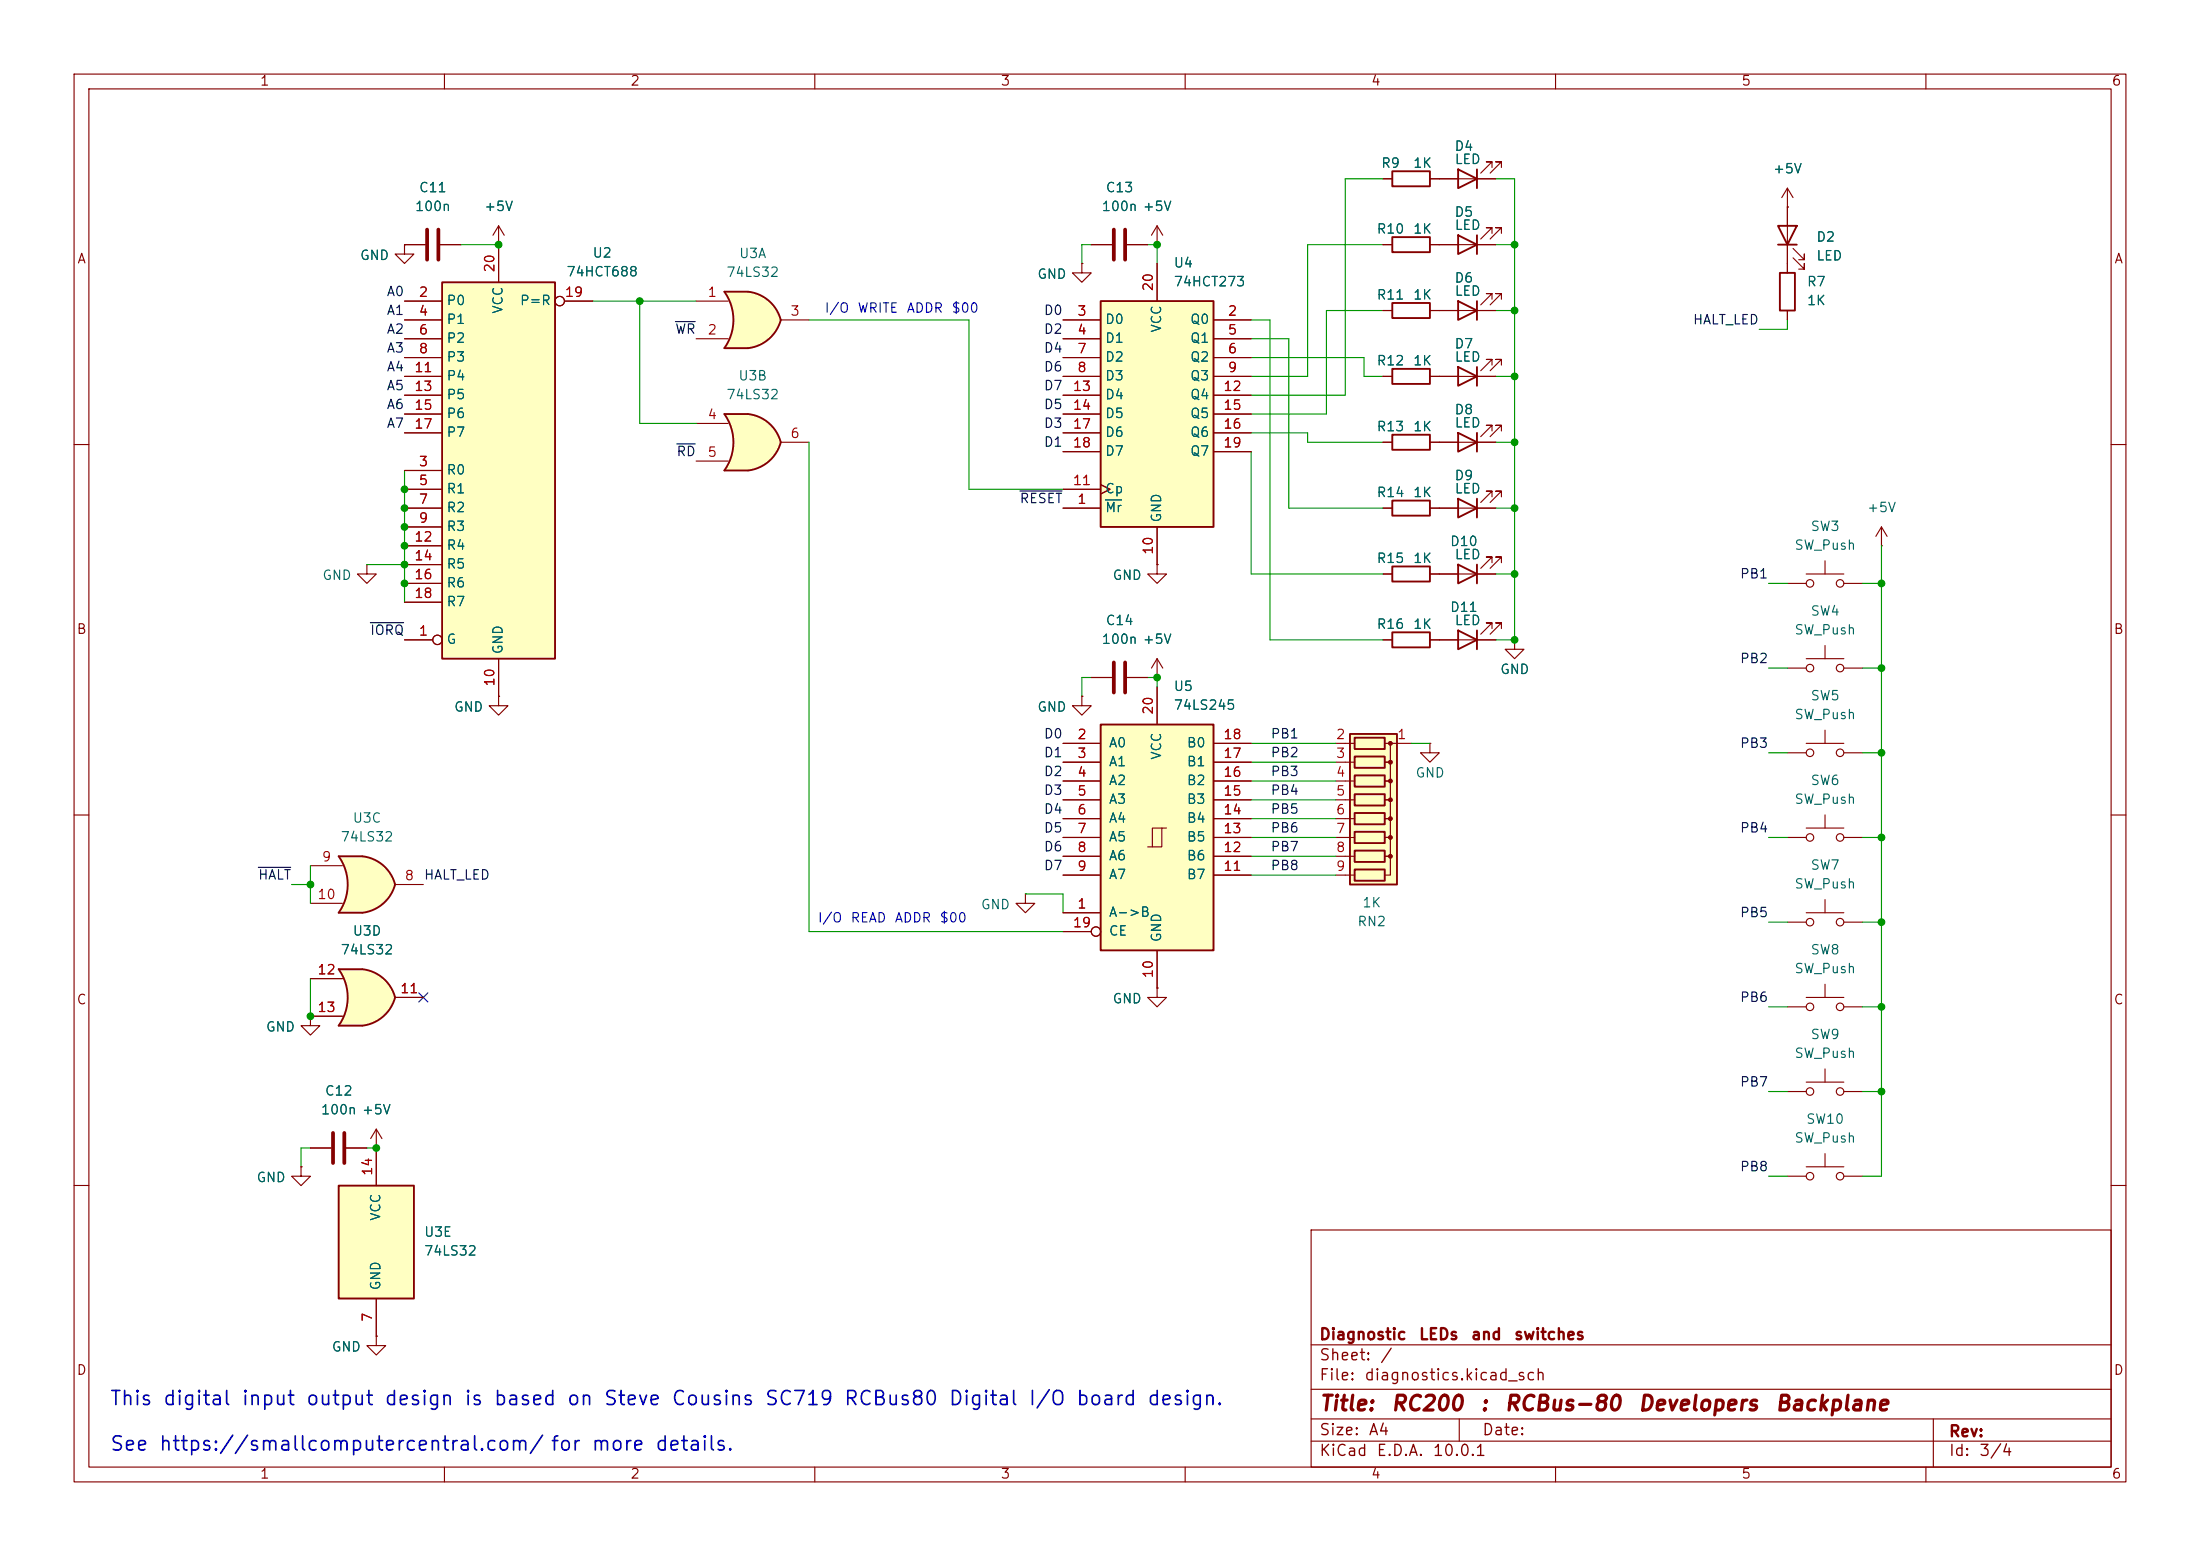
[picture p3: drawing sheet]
<svg xmlns="http://www.w3.org/2000/svg" width="297mm" height="210mm" viewBox="0 0 297 210" stroke-linecap="round" stroke-linejoin="round" font-family="sans-serif">
<g fill="none" stroke="#840000" stroke-width=".15">
<path d="M10 10h277v190h-277zM12 12h273v186h-273zM60 10v2M110 10v2M160 10v2M210 10v2M260 10v2M10 60h2M285 60h2M10 110h2M285 110h2M10 160h2"/>
<path d="M177 166h108v32h-108zM285 160h2M60 198v2M110 198v2M160 198v2M177 194.5h108M177 191.5h108M177 187.5h108M177 181.5h108M197 191.5v3M210 198v2M260 198v2"/>
<path d="M261 191.5v6.5"/>
</g>
<path d="M182.2 99.1h6.4v20.3h-6.4z" fill="#ffffc2"/>
<path d="M240.3 36.8h2v5.1h-2zM182.2 99.1h6.4v20.3h-6.4zM182.9 99.6h4v1.5h-4zM182.9 102.1h4v1.5h-4zM182.9 104.6h4v1.6h-4zM182.9 107.2h4v1.5h-4zM182.9 109.7h4v1.6h-4zM182.9 112.3h4v1.5h-4zM182.9 114.8h4v1.5h-4zM182.9 117.3h4v1.6h-4z" fill="none" stroke="#840000" stroke-width=".25"/>
<g fill="#840000" stroke="#840000" stroke-width=".15">
<circle cx="187.7" cy="100.3" r=".25"/>
<circle cx="187.7" cy="102.9" r=".25"/>
<circle cx="187.7" cy="105.4" r=".25"/>
<circle cx="187.7" cy="107.9" r=".25"/>
<circle cx="187.7" cy="110.5" r=".25"/>
<circle cx="187.7" cy="113" r=".25"/>
<circle cx="187.7" cy="115.6" r=".25"/>
</g>
<path d="M241.3 35.6v1.2M241.3 41.9v1.3M180.3 100.3h2.6M180.3 102.9h2.6M180.3 105.4h2.6M180.3 108h2.6M180.3 110.5h2.6M180.3 113h2.6M180.3 115.6h2.6M180.3 118.1h2.6M186.9 100.3h.8v2.6h-.8h.8v2.5h-.8h.8v2.6h-.8h.8v2.5h-.8h.8v2.5h-.8h.8v2.6h-.8h.8v2.5h-.8M188 100.3h2.5" fill="none" stroke="#840000" stroke-width=".15"/>
<path d="M45.7 130.8h3.2M45.7 138.4h3.2" fill="none" stroke="#ffffc2" stroke-width=".14"/>
<g fill="#ffffc2" stroke="#ffffc2" stroke-width=".14">
<path d="M48.3 133.3l5 1.3a5.2 5.2 0 0 1-4.4 3.8z"/>
<path d="M48.9 130.8a5.1 5.1 0 0 1 4.4 3.8l-4.9 1.3z"/>
</g>
<path d="M45.7 130.8h3.2v7.6h-3.2a6.7 6.7 0 0 0 0-7.6z" fill="#ffffc2"/>
<path d="M188 23.1h5v2h-5zM188 67.6h5v2h-5zM196.8 76.2l2.6 1.3-2.6 1.2zM199.4 76.2v2.5M45.7 130.8h3.2a5.1 5.1 0 0 1 4.4 3.8 5.2 5.2 0 0 1-4.4 3.8h-3.2a6.6 6.6 0 0 0 0-7.6z" fill="none" stroke="#840000" stroke-width=".25"/>
<g fill="none" stroke="#840000" stroke-width=".15">
<path d="M186.7 24.1h1.3M193 24.1h1.3M49.5 76.2v1.3h1.3l-1.3 1.2-1.2-1.2h1.2M49.5 76.2h.1M186.7 68.6h1.3M193 68.6h1.3M194.3 77.5h7.6M201.4 75.9v-.7h-.7h.7l-1.5 1.5M202.7 75.9v-.7h-.8h.8l-1.5 1.5M241.3 78.7h2.5M243.8 77.5h5.1M246.4 75.7v1.8"/>
<path d="M248.9 78.7h2.6M254 73.7h.1M254 71.1l-.8 1.3M254 71.1l.8 1.3M254 71.1v2.6M246.4 98.6v1.7M241.3 101.6h2.5M243.8 100.3h5.1M248.9 101.6h2.6M41.9 137.2v1.2h1.3l-1.3 1.3-1.3-1.3h1.3M41.9 137.2h.1M41.9 132.1h4.3"/>
<path d="M41.9 137.2h4.3M53.3 134.6h3.8M241.3 135.9h2.5M243.8 134.6h5.1M246.4 132.8v1.8M248.9 135.9h2.6M41.9 154.9h2.8M46.7 154.9h2.8M50.8 154.9h.1M50.8 152.4l-.8 1.3M50.8 152.4l.8 1.3M50.8 152.4v2.5"/>
<path d="M50.8 180.3v1.3h1.3l-1.3 1.3-1.3-1.3h1.3M50.8 180.3h.1"/>
<circle cx="244.3" cy="78.7" r=".51"/>
<circle cx="248.4" cy="78.7" r=".51"/>
<circle cx="244.3" cy="101.6" r=".51"/>
<circle cx="248.4" cy="101.6" r=".51"/>
<circle cx="244.3" cy="135.9" r=".51"/>
<circle cx="248.4" cy="135.9" r=".51"/>
</g>
<path d="M45 152.9v4.1M46.5 152.9v4.1" fill="none" stroke="#840000" stroke-width=".51"/>
<path d="M97.8 39.4h3.2M97.8 47h3.2" fill="none" stroke="#ffffc2" stroke-width=".14"/>
<g fill="#ffffc2" stroke="#ffffc2" stroke-width=".14">
<path d="M100.4 41.8l5 1.4a5.2 5.2 0 0 1-4.4 3.8z"/>
<path d="M101 39.4a5.1 5.1 0 0 1 4.4 3.8l-5 1.3z"/>
</g>
<path d="M97.8 39.4h3.2v7.6h-3.2a6.7 6.7 0 0 0 0-7.6z" fill="#ffffc2"/>
<path d="M97.8 39.4h3.2a5.1 5.1 0 0 1 4.4 3.8 5.2 5.2 0 0 1-4.4 3.8h-3.2a6.6 6.6 0 0 0 0-7.6z" fill="none" stroke="#840000" stroke-width=".25"/>
<path d="M94 40.6h4.3M94 45.7h4.3M105.4 43.2h3.8" fill="none" stroke="#840000" stroke-width=".15"/>
<path d="M45.7 160h10.2v15.3h-10.2z" fill="#ffffc2"/>
<path d="M45.7 160h10.2v15.3h-10.2z" fill="none" stroke="#840000" stroke-width=".25"/>
<path d="M40.6 157.5v1.3h1.3l-1.3 1.2-1.2-1.2h1.2M40.6 157.5h.1M50.8 154.9v5.1M50.8 175.3v5" fill="none" stroke="#840000" stroke-width=".15"/>
<path d="M148.6 97.8h15.2v30.5h-15.2z" fill="#ffffc2"/>
<g fill="none" stroke="#840000" stroke-width=".15">
<path d="M156.2 92.7v5.1M143.5 100.3h5.1M143.5 102.9h5.1M143.5 105.4h5.1M143.5 108h5.1M143.5 110.5h5.1M143.5 113h5.1M143.5 115.6h5.1M143.5 118.1h5.1M156.8 111.8h-1.2v2.5M157.5 111.8h-.7v2.5h-1.9M163.8 100.3h5.1"/>
<path d="M163.8 102.9h5.1M163.8 105.4h5.1M163.8 108h5.1M163.8 110.5h5.1M163.8 113h5.1M163.8 115.6h5.1M163.8 118.1h5.1M143.5 123.2h5.1M143.5 125.7h3.8M156.2 128.3v5.1"/>
<circle cx="148" cy="125.7" r=".63"/>
</g>
<path d="M148.6 97.8h15.2v30.5h-15.2z" fill="none" stroke="#840000" stroke-width=".25"/>
<path d="M148.6 40.6h15.2v30.5h-15.2z" fill="#ffffc2"/>
<path d="M148.6 40.6h15.2v30.5h-15.2z" fill="none" stroke="#840000" stroke-width=".25"/>
<g fill="none" stroke="#840000" stroke-width=".15">
<path d="M156.2 35.6v5M143.5 43.2h5.1M143.5 45.7h5.1M143.5 48.3h5.1M143.5 50.8h5.1M143.5 53.3h5.1M143.5 55.9h5.1M143.5 58.4h5.1M163.8 43.2h5.1M163.8 45.7h5.1M163.8 48.3h5.1M163.8 50.8h5.1"/>
<path d="M163.8 53.3h5.1M163.8 55.9h5.1M163.8 58.4h5.1M143.5 68.6h5.1M143.5 66h5.1M143.5 61h5.1M148.6 65.4l1.3 .6-1.3 .7M156.2 71.1v5.1M163.8 61h5.1"/>
</g>
<path d="M149.2 67.5h2.2" fill="none" stroke="#006464" stroke-width=".15"/>
<path d="M97.8 55.9h3.2M97.8 63.5h3.2" fill="none" stroke="#ffffc2" stroke-width=".14"/>
<g fill="#ffffc2" stroke="#ffffc2" stroke-width=".14">
<path d="M100.4 58.3l5 1.4a5.2 5.2 0 0 1-4.4 3.8z"/>
<path d="M101 55.9a5.1 5.1 0 0 1 4.4 3.8l-5 1.3z"/>
</g>
<path d="M97.8 55.9h3.2v7.6h-3.2a6.7 6.7 0 0 0 0-7.6z" fill="#ffffc2"/>
<path d="M196.8 58.4l2.6 1.3-2.6 1.3zM199.4 58.4v2.6M101 63.5h-3.2a6.6 6.6 0 0 0 0-7.6h3.2a5.1 5.1 0 0 1 4.4 3.8 5.2 5.2 0 0 1-4.4 3.8M188 76.5h5v2h-5zM196.8 67.3l2.6 1.3-2.6 1.3zM199.4 67.3v2.6" fill="none" stroke="#840000" stroke-width=".25"/>
<g fill="none" stroke="#840000" stroke-width=".15">
<path d="M94 57.2h4.3M105.4 59.7h3.8M194.3 59.7h7.6M201.4 58.2v-.8h-.7h.7l-1.5 1.5M202.7 58.2v-.8h-.8h.8l-1.5 1.5M94 62.2h4.3M186.7 77.5h1.3M193 77.5h1.3M194.3 68.6h7.6M201.4 67.1v-.8h-.7h.7l-1.5 1.5M202.7 67.1v-.8h-.8h.8l-1.5 1.5M138.4 120.7v1.2h1.3l-1.3 1.3-1.2-1.3h1.2"/>
<path d="M138.4 120.7h.1M156.2 133.4v1.2h1.3l-1.3 1.3-1.3-1.3h1.3M156.2 133.4h.1"/>
</g>
<path d="M45.7 115.6h3.2M45.7 123.2h3.2" fill="none" stroke="#ffffc2" stroke-width=".14"/>
<g fill="#ffffc2" stroke="#ffffc2" stroke-width=".14">
<path d="M48.3 118l5 1.4a5.2 5.2 0 0 1-4.4 3.8z"/>
<path d="M48.9 115.6a5.1 5.1 0 0 1 4.4 3.8l-4.9 1.3z"/>
</g>
<path d="M45.7 115.6h3.2v7.6h-3.2a6.7 6.7 0 0 0 0-7.6z" fill="#ffffc2"/>
<path d="M188 32h5v2h-5zM196.8 31.8l2.6 1.2-2.6 1.3zM199.4 31.8v2.5M188 49.8h5v2h-5zM188 40.9h5v2h-5zM188 58.7h5v2h-5zM196.8 49.5l2.6 1.3-2.6 1.3zM196.8 40.6l2.6 1.3-2.6 1.3zM199.4 40.6v2.6M199.4 49.5v2.6M45.7 115.6h3.2a5.1 5.1 0 0 1 4.4 3.8 5.2 5.2 0 0 1-4.4 3.8h-3.2a6.6 6.6 0 0 0 0-7.6z" fill="none" stroke="#840000" stroke-width=".25"/>
<g fill="none" stroke="#840000" stroke-width=".15">
<path d="M147.3 33h2.8M152.1 33h2.8M186.7 33h1.3M193 33h8.9M201.4 31.5v-.8h-.7h.7l-1.5 1.6M202.7 31.5v-.8h-.8h.8l-1.5 1.6M186.7 50.8h1.3M186.7 41.9h1.3M186.7 59.7h1.3M193 50.8h8.9M193 41.9h8.9M193 59.7h1.3"/>
<path d="M201.4 49.3v-.8h-.7h.7l-1.5 1.5M201.4 40.4v-.8h-.7h.7l-1.5 1.5M202.7 49.3v-.8h-.8h.8l-1.5 1.5M202.7 40.4v-.8h-.8h.8l-1.5 1.5M241.3 90.2h2.5M243.8 88.9h5.1M246.4 87.1v1.8M248.9 90.2h2.6M41.9 116.8h4.3M53.3 119.4h3.8M241.3 113h2.5M243.8 111.8h5.1"/>
<path d="M246.4 110v1.8M248.9 113h2.6M41.9 121.9h4.3M241.3 124.5h2.5M243.8 123.2h5.1M246.4 121.4v1.8M248.9 124.5h2.6M241.3 158.8h2.5M243.8 157.5h5.1M246.4 155.7v1.8M248.9 158.8h2.6"/>
<circle cx="244.3" cy="90.2" r=".51"/>
<circle cx="248.4" cy="90.2" r=".51"/>
<circle cx="244.3" cy="113" r=".51"/>
<circle cx="248.4" cy="113" r=".51"/>
<circle cx="244.3" cy="124.5" r=".51"/>
<circle cx="248.4" cy="124.5" r=".51"/>
<circle cx="244.3" cy="158.8" r=".51"/>
<circle cx="248.4" cy="158.8" r=".51"/>
</g>
<path d="M150.4 31v4.1M151.9 31v4.1" fill="none" stroke="#840000" stroke-width=".51"/>
<path d="M59.7 38.1h15.2v50.8h-15.2z" fill="#ffffc2"/>
<path d="M59.7 38.1h15.2v50.8h-15.2zM196.8 22.9l2.6 1.2-2.6 1.3zM199.4 22.9v2.5M240 30.5h2.6l-1.3 2.5zM240 33h2.6M188 85.3h5v2.1h-5zM196.8 85.1l2.6 1.3-2.6 1.2zM199.4 85.1v2.5" fill="none" stroke="#840000" stroke-width=".25"/>
<g fill="none" stroke="#840000" stroke-width=".15">
<path d="M54.6 33v1.3h1.3l-1.3 1.3-1.3-1.3h1.3M54.6 33h.1M54.6 33h2.8M59.4 33h2.8M67.3 33h.1M67.3 30.5v7.6M67.3 30.5l-.8 1.3M67.3 30.5l.8 1.3M146 35.6v1.2h1.3l-1.3 1.3-1.2-1.3h1.2M146 35.6h.1M147.3 33h2.8M152.1 33h2.8"/>
<path d="M156.2 33h.1M156.2 30.5l-.8 1.3M156.2 30.5l.8 1.3M156.2 30.5v2.5M156.2 35.6v5M186.7 24.1h1.3M186.7 33h1.3M193 24.1h8.9M193 33h3.8M199.4 33h2.5M201.4 22.6v-.8h-.7h.7l-1.5 1.6M202.7 22.6v-.8h-.8h.8l-1.5 1.6"/>
<path d="M241.3 27.9h.1M241.3 25.4v11.4M241.3 25.4l-.8 1.3M241.3 25.4l.8 1.3M242.1 34.8l1.5 1.5v-.7v.7h-.8M242.1 33.5l1.5 1.6v-.8v.8h-.8M54.6 40.6h5.1M54.6 43.2h5.1M54.6 45.7h5.1M54.6 48.3h5.1M54.6 50.8h5.1M54.6 53.3h5.1"/>
<path d="M54.6 55.9h5.1M54.6 58.4h5.1M76.2 40.6h3.8M143.5 43.2h5.1M143.5 45.7h5.1M143.5 48.3h5.1M143.5 50.8h5.1M143.5 53.3h5.1M143.5 55.9h5.1M143.5 58.4h5.1M163.8 43.2h5.1M163.8 45.7h5.1"/>
<path d="M163.8 48.3h5.1M163.8 50.8h5.1M163.8 53.3h5.1M163.8 55.9h5.1M163.8 58.4h5.1M186.7 50.8h1.3M186.7 41.9h1.3M186.7 59.7h1.3M193 50.8h3.8M193 41.9h3.8M193 59.7h3.8M199.4 50.8h2.5"/>
<path d="M199.4 41.9h2.5M199.4 59.7h2.5M241.3 41.9v1.3M54.6 63.5h5.1M54.6 66h5.1M54.6 68.6h5.1M54.6 71.1h5.1M54.6 73.7h5.1M54.6 76.2h5.1M54.6 78.7h5.1M143.5 66h5.1M143.5 68.6h5.1"/>
<path d="M143.5 61h5.1M148.6 65.4l1.3 .6-1.3 .7M156.2 76.2v1.3h1.3l-1.3 1.2-1.3-1.2h1.3M156.2 76.2h.1M156.2 71.1v5.1M163.8 61h5.1M186.7 68.6h1.3M186.7 77.5h1.3M193 68.6h3.8M193 77.5h3.8M199.4 68.6h2.5M199.4 77.5h2.5"/>
<path d="M54.6 86.4h3.8M54.6 81.3h5.1M67.3 94v1.3h1.3l-1.3 1.2-1.3-1.2h1.3M67.3 94h.1M67.3 88.9v5.1M146 94v1.3h1.3l-1.3 1.2-1.2-1.2h1.2M146 94h.1M147.3 91.4h2.8M152.1 91.4h2.8M156.2 91.4h.1M156.2 88.9v2.5M156.2 92.7v5.1"/>
<path d="M156.2 88.9l-.8 1.3M156.2 88.9l.8 1.3M186.7 86.4h1.3M193 86.4h8.9M201.4 84.8v-.7h-.7h.7l-1.5 1.5M202.7 84.8v-.7h-.8h.8l-1.5 1.5M204.5 86.4v1.2h1.2l-1.2 1.3-1.3-1.3h1.3M204.5 86.4h.1M143.5 100.3h5.1M143.5 102.9h5.1M143.5 105.4h5.1M143.5 108h5.1"/>
<path d="M143.5 110.5h5.1M143.5 113h5.1M143.5 115.6h5.1M143.5 118.1h5.1M163.8 100.3h5.1M163.8 102.9h5.1M163.8 105.4h5.1M163.8 108h5.1M163.8 110.5h5.1M163.8 113h5.1M163.8 115.6h5.1M163.8 118.1h5.1"/>
<path d="M193 100.3v1.3h1.3l-1.3 1.3-1.2-1.3h1.2M193 100.3h.1M41.9 137.2h.1M41.9 132.1h4.3M41.9 137.2h4.3M53.3 134.6h3.8M143.5 123.2h5.1M143.5 125.7h3.8M156.2 133.4h.1M156.2 128.3v5.1M40.6 157.5h.1M41.9 154.9h2.8"/>
<path d="M46.7 154.9h2.8M50.8 154.9h.1M50.8 154.9v5.1M241.3 147.3h2.5M243.8 146.1h5.1M246.4 144.3v1.8M248.9 147.3h2.6M50.8 175.3v5M50.8 180.3h.1"/>
<circle cx="75.6" cy="40.6" r=".63"/>
<circle cx="59.1" cy="86.4" r=".63"/>
<circle cx="148" cy="125.7" r=".63"/>
<circle cx="244.3" cy="147.3" r=".51"/>
<circle cx="248.4" cy="147.3" r=".51"/>
</g>
<path d="M57.7 31v4.1M59.2 31v4.1M150.4 89.4v4.1M151.9 89.4v4.1" fill="none" stroke="#840000" stroke-width=".51"/>
<path d="M91.2 43.4h2.7M91.4 59.9h2.5M137.7 66.3h5.7M50 84h4.5M34.9 117.1h4.3" fill="none" stroke="#0f0f0f" stroke-width=".15"/>
<g fill="none" stroke="#009600" stroke-width=".15">
<path d="M62.2 33h5.1M147.3 33h-1.3v2.6M154.9 33h1.3v2.6M186.7 33h-10.2v17.8h-7.6M186.7 24.1h-5.1v29.2h-12.7M201.9 24.1h2.6v62.3h-2.6M201.9 33h2.6M80 40.6h14M86.4 40.6v16.6h7.6M109.2 43.2h21.6v22.8h12.7M109.2 59.7v66h34.3M168.9 43.2h2.5v43.2h15.3"/>
<path d="M168.9 48.3h15.2v2.5h2.6M168.9 58.4h7.6v1.3h10.2M168.9 45.7h5.1v22.9h12.7M186.7 41.9h-7.6v14h-10.2M201.9 41.9h2.6M201.9 50.8h2.6M201.9 59.7h2.6M241.3 43.2v1.3h-3.8M49.5 76.2h5.1M54.6 63.5v17.8M168.9 61v16.5h17.8M201.9 77.5h2.6"/>
<path d="M201.9 68.6h2.6M238.8 78.7h2.5M251.5 78.7h2.5M254 73.7v85.1h-2.5M147.3 91.4h-1.3v2.6M154.9 91.4h1.3v1.3M238.8 90.2h2.5M251.5 90.2h2.5M39.4 119.4h2.5M41.9 116.8v5.1M168.9 100.3h11.4M168.9 105.4h11.4"/>
<path d="M168.9 102.9h11.4M168.9 113h11.4M168.9 110.5h11.4M168.9 115.6h11.4M168.9 118.1h11.4M168.9 108h11.4M190.5 100.3h2.5M238.8 101.6h2.5M238.8 113h2.5M251.5 101.6h2.5M251.5 113h2.5M41.9 132.1v5.1"/>
<path d="M138.4 120.7h5.1v2.5M238.8 135.9h2.5M238.8 124.5h2.5M251.5 135.9h2.5M251.5 124.5h2.5M41.9 154.9h-1.3v2.6M49.5 154.9h1.3M238.8 147.3h2.5M238.8 158.8h2.5M251.5 147.3h2.5"/>
</g>
<path d="M56.5 134l1.3 1.2M57.8 134l-1.3 1.2" fill="none" stroke="#000084" stroke-width=".15"/>
<path d="M149.2 67.5h2.2" fill="none" stroke="#006464" stroke-width=".15"/>
<g fill="#009600" stroke="#009600" stroke-width=".14">
<circle cx="41.9" cy="137.2" r=".46"/>
<circle cx="50.8" cy="154.9" r=".46"/>
<circle cx="54.6" cy="76.2" r=".46"/>
<circle cx="54.6" cy="78.7" r=".46"/>
<circle cx="41.9" cy="119.4" r=".46"/>
<circle cx="254" cy="78.7" r=".46"/>
<circle cx="254" cy="90.2" r=".46"/>
<circle cx="156.2" cy="91.4" r=".46"/>
<circle cx="54.6" cy="66" r=".46"/>
<circle cx="54.6" cy="68.6" r=".46"/>
<circle cx="54.6" cy="71.1" r=".46"/>
<circle cx="54.6" cy="73.7" r=".46"/>
<circle cx="67.3" cy="33" r=".46"/>
<circle cx="86.4" cy="40.6" r=".46"/>
<circle cx="204.5" cy="50.8" r=".46"/>
<circle cx="204.5" cy="86.4" r=".46"/>
<circle cx="204.5" cy="77.5" r=".46"/>
<circle cx="204.5" cy="41.9" r=".46"/>
<circle cx="204.5" cy="33" r=".46"/>
<circle cx="204.5" cy="68.6" r=".46"/>
<circle cx="204.5" cy="59.7" r=".46"/>
<circle cx="254" cy="147.3" r=".46"/>
<circle cx="254" cy="101.6" r=".46"/>
<circle cx="254" cy="124.5" r=".46"/>
<circle cx="254" cy="135.9" r=".46"/>
<circle cx="254" cy="113" r=".46"/>
<circle cx="156.2" cy="33" r=".46"/>
</g>
<g font-size="2" fill="#840000">
<text x="178" y="190.9">Title:</text>
<text x="187.7" y="190.9">RC200</text>
<text x="199.7" y="190.9">:</text>
<text x="203" y="190.9">RCBus-80</text>
<text x="221" y="190.9">Developers</text>
<text x="239.5" y="190.9">Backplane</text>
</g>
<g font-size="1.9" fill="#0000c2">
<text x="14.7" y="190.1">This digital input output design is based on Steve Cousins SC719 RCBus80 Digital I/O board design.</text>
<text x="14.7" y="196.3">See https://smallcomputercentral.com/ for more details.</text>
</g>
<g font-size="1.5" fill="#840000">
<text x="178" y="184">Sheet:</text>
<text x="178" y="181.2">Diagnostic</text>
<text x="186.2" y="184">/</text>
<text x="191.5" y="181.2">LEDs</text>
<text x="198.5" y="181.2">and</text>
<text x="204.3" y="181.2">switches</text>
<text x="178" y="186.7">File:</text>
<text x="184.1" y="186.7">diagnostics.kicad_sch</text>
<text x="178" y="196.9">KiCad</text>
<text x="178" y="194.1">Size:</text>
<text x="184.7" y="194.1">A4</text>
<text x="185.7" y="196.9">E.D.A.</text>
<text x="193.3" y="196.9">10.0.1</text>
<text x="200" y="194.1">Date:</text>
<text x="263" y="194.3">Rev:</text>
<text x="263" y="196.9">Id:</text>
<text x="267.1" y="196.9">3/4</text>
</g>
<g font-size="1.3" fill="#840000">
<text x="35" y="11.9">1</text>
<text x="85" y="11.9">2</text>
<text x="135" y="11.9">3</text>
<text x="185" y="11.9">4</text>
<text x="235" y="11.9">5</text>
<text x="285" y="11.9">6</text>
<text x="10.3" y="35.9">A</text>
<text x="285.3" y="35.9">A</text>
<text x="10.3" y="85.9">B</text>
<text x="285.3" y="85.9">B</text>
<text x="10.3" y="135.9">C</text>
<text x="285.3" y="135.9">C</text>
<text x="10.3" y="185.9">D</text>
<text x="285.3" y="185.9">D</text>
<text x="35" y="199.9">1</text>
<text x="85" y="199.9">2</text>
<text x="135" y="199.9">3</text>
<text x="185" y="199.9">4</text>
<text x="235" y="199.9">5</text>
<text x="285" y="199.9">6</text>
</g>
<g font-size="1.3" fill="#006464">
<text x="186.4" y="23">R9</text>
<text x="190.7" y="23">1K</text>
<text x="196.3" y="20.7">D4</text>
<text x="196.3" y="22.5">LED</text>
<text x="239.3" y="23.7">+5V</text>
<text x="55.9" y="28.8">100n</text>
<text x="56.5" y="26.3">C11</text>
<text x="65.3" y="28.8">+5V</text>
<text x="148.6" y="28.8">100n +5V</text>
<text x="149.2" y="26.3">C13</text>
<text x="196.3" y="29.6">D5</text>
<text x="48.5" y="35.4">GND</text>
<text x="79.9" y="35.1">U2</text>
<text x="99.7" y="35.2">U3A</text>
<text x="185.8" y="31.9">R10</text>
<text x="190.7" y="31.9">1K</text>
<text x="196.3" y="31.3">LED</text>
<text x="245.1" y="32.9">D2</text>
<text x="245.1" y="35.5">LED</text>
<text x="60.2" y="41.5">P0</text>
<text x="70.1" y="41.5">P=R</text>
<text x="76.4" y="37.6">74HCT688</text>
<text x="98" y="37.7">74LS32</text>
<text x="139.9" y="37.9">GND</text>
<text x="158.4" y="36.4">U4</text>
<text x="158.4" y="39">74HCT273</text>
<text x="185.8" y="40.7">R11</text>
<text x="190.7" y="40.7">1K</text>
<text x="196.3" y="38.5">D6</text>
<text x="196.3" y="40.2">LED</text>
<text x="243.8" y="39">R7</text>
<text x="243.8" y="41.5">1K</text>
<text x="60.2" y="44">P1</text>
<text x="60.2" y="46.6">P2</text>
<text x="68.2" y="42.4" transform="rotate(-90 68.2 42.4)">VCC</text>
<text x="149.1" y="44">D0</text>
<text x="149.1" y="46.6">D1</text>
<text x="157.1" y="45" transform="rotate(-90 157.1 45)">VCC</text>
<text x="160.6" y="44">Q0</text>
<text x="160.6" y="46.6">Q1</text>
<text x="196.3" y="47.3">D7</text>
<text x="60.2" y="49.1">P3</text>
<text x="60.2" y="51.7">P4</text>
<text x="99.6" y="51.7">U3B</text>
<text x="149.1" y="49.1">D2</text>
<text x="149.1" y="51.7">D3</text>
<text x="160.6" y="49.1">Q2</text>
<text x="160.6" y="51.7">Q3</text>
<text x="185.8" y="49.6">R12</text>
<text x="190.7" y="49.6">1K</text>
<text x="196.3" y="49.1">LED</text>
<text x="60.2" y="54.2">P5</text>
<text x="60.2" y="56.7">P6</text>
<text x="60.2" y="59.3">P7</text>
<text x="98" y="54.2">74LS32</text>
<text x="149.1" y="54.2">D4</text>
<text x="149.1" y="56.7">D5</text>
<text x="149.1" y="59.3">D6</text>
<text x="160.6" y="54.2">Q4</text>
<text x="160.6" y="56.7">Q5</text>
<text x="160.6" y="59.3">Q6</text>
<text x="185.8" y="58.5">R13</text>
<text x="190.7" y="58.5">1K</text>
<text x="196.3" y="56.2">D8</text>
<text x="196.3" y="58">LED</text>
<text x="60.2" y="64.4">R0</text>
<text x="149.1" y="61.8">D7</text>
<text x="160.6" y="61.8">Q7</text>
<text x="196.3" y="65.1">D9</text>
<text x="60.2" y="66.9">R1</text>
<text x="60.2" y="69.4">R2</text>
<text x="60.2" y="72">R3</text>
<text x="149.1" y="69.4">Mr</text>
<text x="149.1" y="66.9">Cp</text>
<text x="157.1" y="70.6" transform="rotate(-90 157.1 70.6)">GND</text>
<text x="185.8" y="67.4">R14</text>
<text x="190.7" y="67.4">1K</text>
<text x="196.3" y="66.9">LED</text>
<text x="244.3" y="72">SW3</text>
<text x="252" y="69.4">+5V</text>
<text x="60.2" y="74.5">R4</text>
<text x="60.2" y="77.1">R5</text>
<text x="185.8" y="76.3">R15</text>
<text x="190.7" y="76.3">1K</text>
<text x="195.7" y="74">D10</text>
<text x="196.3" y="75.8">LED</text>
<text x="242.2" y="74.5">SW_Push</text>
<text x="43.4" y="78.6">GND</text>
<text x="60.2" y="79.6">R6</text>
<text x="60.2" y="82.1">R7</text>
<text x="150.1" y="78.6">GND</text>
<text x="195.7" y="82.9">D11</text>
<text x="244.3" y="83.4">SW4</text>
<text x="60.2" y="87.2">G</text>
<text x="68.2" y="88.4" transform="rotate(-90 68.2 88.4)">GND</text>
<text x="148.6" y="87.2">100n +5V</text>
<text x="149.2" y="84.7">C14</text>
<text x="185.8" y="85.2">R16</text>
<text x="190.7" y="85.2">1K</text>
<text x="196.3" y="84.7">LED</text>
<text x="242.2" y="86">SW_Push</text>
<text x="158.4" y="93.6">U5</text>
<text x="202.4" y="91.3">GND</text>
<text x="244.3" y="94.8">SW5</text>
<text x="61.2" y="96.4">GND</text>
<text x="139.9" y="96.4">GND</text>
<text x="149.6" y="101.2">A0</text>
<text x="158.4" y="96.1">74LS245</text>
<text x="160.1" y="101.2">B0</text>
<text x="242.2" y="97.4">SW_Push</text>
<text x="149.6" y="103.7">A1</text>
<text x="149.6" y="106.3">A2</text>
<text x="157.1" y="102.6" transform="rotate(-90 157.1 102.6)">VCC</text>
<text x="160.1" y="106.3">B2</text>
<text x="160.1" y="103.7">B1</text>
<text x="191" y="105.3">GND</text>
<text x="244.3" y="106.3">SW6</text>
<text x="45.9" y="113.9">74LS32</text>
<text x="47.5" y="111.4">U3C</text>
<text x="149.6" y="108.8">A3</text>
<text x="149.6" y="111.4">A4</text>
<text x="149.6" y="113.9">A5</text>
<text x="160.1" y="113.9">B5</text>
<text x="160.1" y="111.4">B4</text>
<text x="160.1" y="108.8">B3</text>
<text x="242.2" y="108.8">SW_Push</text>
<text x="149.6" y="116.4">A6</text>
<text x="149.6" y="119">A7</text>
<text x="160.1" y="119">B7</text>
<text x="160.1" y="116.4">B6</text>
<text x="244.3" y="117.7">SW7</text>
<text x="132.3" y="123">GND</text>
<text x="149.6" y="124.1">A-&gt;B</text>
<text x="183.2" y="125.3">RN2</text>
<text x="183.8" y="122.8">1K</text>
<text x="242.2" y="120.2">SW_Push</text>
<text x="45.9" y="129.1">74LS32</text>
<text x="47.5" y="126.6">U3D</text>
<text x="149.6" y="126.6">CE</text>
<text x="157.1" y="127.3" transform="rotate(-90 157.1 127.3)">GND</text>
<text x="242.2" y="131.7">SW_Push</text>
<text x="244.3" y="129.1">SW8</text>
<text x="150.1" y="135.7">GND</text>
<text x="35.8" y="139.5">GND</text>
<text x="242.2" y="143.1">SW_Push</text>
<text x="244.3" y="140.6">SW9</text>
<text x="43.8" y="148.2">C12</text>
<text x="43.2" y="150.7">100n +5V</text>
<text x="242.2" y="154.5">SW_Push</text>
<text x="243.7" y="152">SW10</text>
<text x="34.5" y="159.9">GND</text>
<text x="51.7" y="164.9" transform="rotate(-90 51.7 164.9)">VCC</text>
<text x="57.2" y="167.2">U3E</text>
<text x="57.2" y="169.8">74LS32</text>
<text x="51.7" y="174.2" transform="rotate(-90 51.7 174.2)">GND</text>
<text x="44.7" y="182.7">GND</text>
</g>
<g font-size="1.3" fill="#0f0f0f">
<text x="52.1" y="40.3">A0</text>
<text x="52.1" y="42.8">A1</text>
<text x="52.1" y="45.4">A2</text>
<text x="52.1" y="47.9">A3</text>
<text x="91.1" y="45.4">WR</text>
<text x="140.8" y="45.4">D2</text>
<text x="140.8" y="47.9">D4</text>
<text x="140.8" y="42.8">D0</text>
<text x="228.5" y="44.1">HALT_LED</text>
<text x="52.1" y="50.5">A4</text>
<text x="52.1" y="53">A5</text>
<text x="140.8" y="53">D7</text>
<text x="140.8" y="50.5">D6</text>
<text x="52.1" y="55.5">A6</text>
<text x="52.1" y="58.1">A7</text>
<text x="140.8" y="58.1">D3</text>
<text x="140.8" y="55.5">D5</text>
<text x="91.2" y="61.9">RD</text>
<text x="140.8" y="60.6">D1</text>
<text x="137.6" y="68.2">RESET</text>
<text x="234.8" y="78.4">PB1</text>
<text x="49.9" y="86">IORQ</text>
<text x="234.8" y="89.8">PB2</text>
<text x="140.8" y="100">D0</text>
<text x="171.4" y="100">PB1</text>
<text x="234.8" y="101.3">PB3</text>
<text x="140.8" y="105.1">D2</text>
<text x="140.8" y="102.5">D1</text>
<text x="140.8" y="107.6">D3</text>
<text x="171.4" y="107.6">PB4</text>
<text x="171.4" y="102.5">PB2</text>
<text x="171.4" y="105.1">PB3</text>
<text x="140.8" y="110.1">D4</text>
<text x="140.8" y="112.7">D5</text>
<text x="171.4" y="112.7">PB6</text>
<text x="171.4" y="110.1">PB5</text>
<text x="234.8" y="112.7">PB4</text>
<text x="34.8" y="119">HALT</text>
<text x="57.1" y="119">HALT_LED</text>
<text x="140.8" y="117.8">D7</text>
<text x="140.8" y="115.2">D6</text>
<text x="171.4" y="115.2">PB7</text>
<text x="171.4" y="117.8">PB8</text>
<text x="234.8" y="124.1">PB5</text>
<text x="234.8" y="135.5">PB6</text>
<text x="234.8" y="147">PB7</text>
<text x="234.8" y="158.4">PB8</text>
</g>
<g font-size="1.3" fill="#a90000">
<text x="56.4" y="40.4">2</text>
<text x="67.1" y="36.9" transform="rotate(-90 67.1 36.9)">20</text>
<text x="76.2" y="40.4">19</text>
<text x="95.4" y="40.4">1</text>
<text x="156" y="39.4" transform="rotate(-90 156 39.4)">20</text>
<text x="56.4" y="42.9">4</text>
<text x="56.4" y="45.5">6</text>
<text x="95.4" y="45.5">2</text>
<text x="106.6" y="42.9">3</text>
<text x="145.3" y="42.9">3</text>
<text x="145.3" y="45.5">4</text>
<text x="165.7" y="42.9">2</text>
<text x="165.7" y="45.5">5</text>
<text x="55.8" y="50.5">11</text>
<text x="55.8" y="53.1">13</text>
<text x="56.4" y="48">8</text>
<text x="144.7" y="53.1">13</text>
<text x="145.3" y="48">7</text>
<text x="145.3" y="50.5">8</text>
<text x="165.1" y="53.1">12</text>
<text x="165.7" y="48">6</text>
<text x="165.7" y="50.5">9</text>
<text x="55.8" y="55.6">15</text>
<text x="55.8" y="58.2">17</text>
<text x="95.4" y="56.9">4</text>
<text x="106.6" y="59.4">6</text>
<text x="144.7" y="55.6">14</text>
<text x="144.7" y="58.2">17</text>
<text x="165.1" y="55.6">15</text>
<text x="165.1" y="58.2">16</text>
<text x="56.4" y="63.2">3</text>
<text x="56.4" y="65.8">5</text>
<text x="95.4" y="62">5</text>
<text x="144.7" y="65.8">11</text>
<text x="144.7" y="60.7">18</text>
<text x="165.1" y="60.7">19</text>
<text x="56.4" y="68.3">7</text>
<text x="56.4" y="70.9">9</text>
<text x="145.3" y="68.3">1</text>
<text x="55.8" y="73.4">12</text>
<text x="55.8" y="75.9">14</text>
<text x="156" y="75" transform="rotate(-90 156 75)">10</text>
<text x="55.8" y="78.5">16</text>
<text x="55.8" y="81">18</text>
<text x="56.4" y="86.1">1</text>
<text x="67.1" y="92.8" transform="rotate(-90 67.1 92.8)">10</text>
<text x="145.3" y="100.1">2</text>
<text x="156" y="96.6" transform="rotate(-90 156 96.6)">20</text>
<text x="165.1" y="100.1">18</text>
<text x="180.3" y="100.1">2</text>
<text x="188.5" y="100.1">1</text>
<text x="145.3" y="102.6">3</text>
<text x="145.3" y="105.2">4</text>
<text x="145.3" y="107.7">5</text>
<text x="165.1" y="107.7">15</text>
<text x="165.1" y="105.2">16</text>
<text x="165.1" y="102.6">17</text>
<text x="180.3" y="102.6">3</text>
<text x="180.3" y="105.2">4</text>
<text x="180.3" y="107.7">5</text>
<text x="145.3" y="110.2">6</text>
<text x="145.3" y="112.8">7</text>
<text x="165.1" y="112.8">13</text>
<text x="165.1" y="110.2">14</text>
<text x="180.3" y="110.2">6</text>
<text x="180.3" y="112.8">7</text>
<text x="43.4" y="116.6">9</text>
<text x="54.5" y="119.1">8</text>
<text x="145.3" y="115.3">8</text>
<text x="145.3" y="117.9">9</text>
<text x="165.1" y="117.9">11</text>
<text x="165.1" y="115.3">12</text>
<text x="180.3" y="115.3">8</text>
<text x="180.3" y="117.9">9</text>
<text x="42.8" y="121.7">10</text>
<text x="144.7" y="125.5">19</text>
<text x="145.3" y="122.9">1</text>
<text x="42.8" y="131.8">12</text>
<text x="42.8" y="136.9">13</text>
<text x="53.9" y="134.4">11</text>
<text x="156" y="132.1" transform="rotate(-90 156 132.1)">10</text>
<text x="50.5" y="158.8" transform="rotate(-90 50.5 158.8)">14</text>
<text x="50.5" y="178.5" transform="rotate(-90 50.5 178.5)">7</text>
</g>
<g font-size="1.3" fill="#0000c2">
<text x="111.2" y="42.5">I/O</text>
<text x="115.7" y="42.5">WRITE</text>
<text x="122.3" y="42.5">ADDR</text>
<text x="128.4" y="42.5">$00</text>
<text x="110.3" y="124.8">I/O</text>
<text x="114.7" y="124.8">READ</text>
<text x="120.7" y="124.8">ADDR</text>
<text x="126.8" y="124.8">$00</text>
</g>
</svg>
